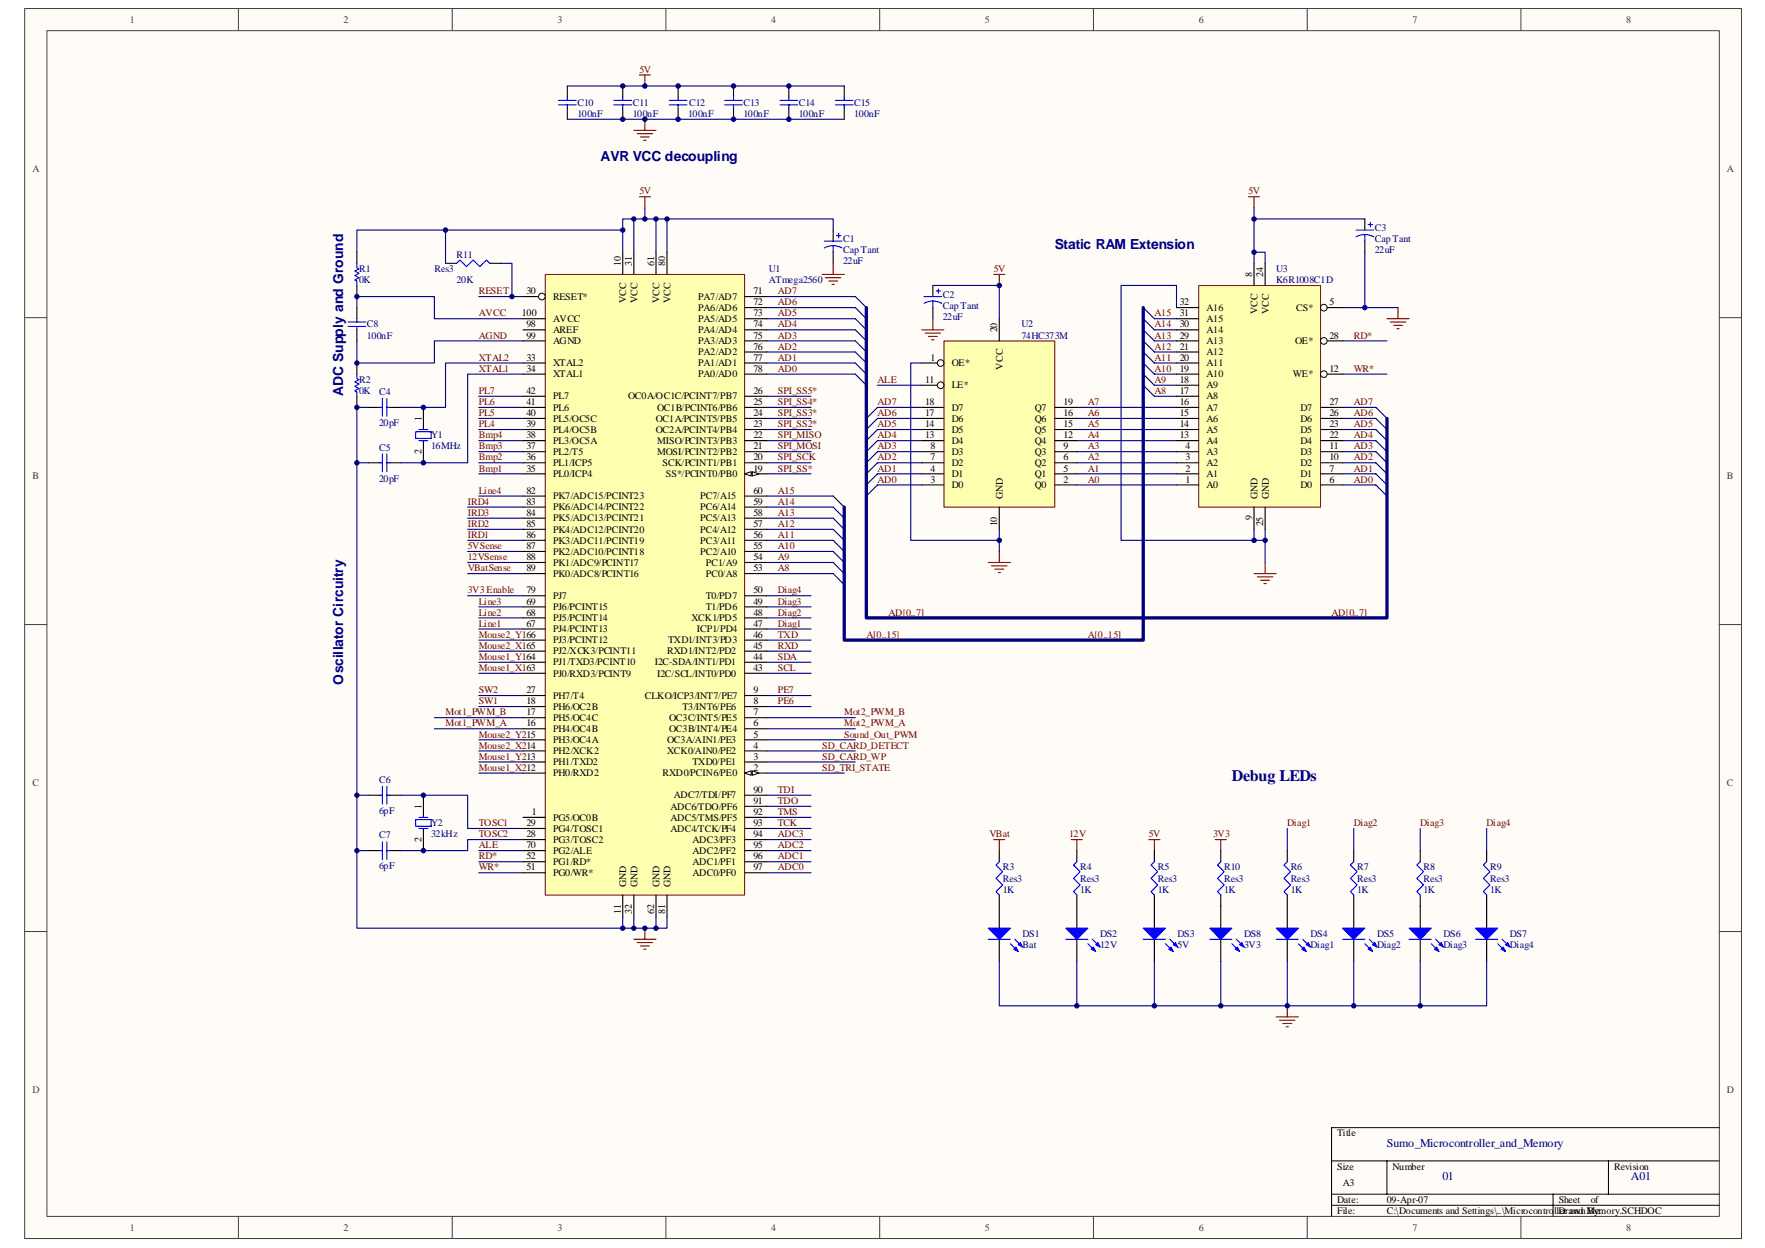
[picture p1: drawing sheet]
<svg xmlns="http://www.w3.org/2000/svg" width="420mm" height="297mm" viewBox="0 0 420 297" stroke-linecap="round" stroke-linejoin="round" font-family="sans-serif">
<path d="M5.9 2.1h408.7v292.7h-408.7z" fill="#fffcf8"/>
<path d="M5.9 2h408.7v292.8h-408.7z" fill="none" stroke="#404040" stroke-width=".24"/>
<path d="M11.2 7.3h398.1v282.2h-398.1z" fill="#fffcf8"/>
<g fill="none" stroke="#404040" stroke-width=".24">
<path d="M11.2 7.3h398.1v282.2h-398.1zM56.8 2v5.3M107.6 2v5.3M158.5 2v5.3M209.4 2v5.3M260.3 2v5.3M311.2 2v5.3M362.1 2v5.3M5.9 75.6h5.2M409.3 75.6h5.2M5.9 148.7h5.2M409.3 148.7h5.2"/>
<path d="M5.9 221.7h5.2M409.3 221.7h5.2M56.8 289.5v5.3M107.6 289.5v5.3M158.5 289.5v5.3M209.4 289.5v5.3M260.3 289.5v5.3M311.2 289.5v5.3M362.1 289.5v5.3"/>
</g>
<path d="M317 276.3h92.3M330.2 276.3v7.9M382.9 276.3v7.9M409.3 268.4h-92.3v21.1M317 284.2h92.3M317 286.9h92.3M369.7 284.2v5.3" fill="none" stroke="#000" stroke-width=".24"/>
<g fill="none" stroke="#000080" stroke-width=".26">
<path d="M182.5 70.6h21.1l2.6 2.6M182.5 73.2h21.1l2.6 2.7M182.5 75.9h21.1l2.6 2.6M182.5 78.5h21.1l2.6 2.6M272.1 73.2l2.7 2.7h5.3M272.1 75.9l2.7 2.6h5.3M272.1 78.5l2.7 2.6h5.3M182.5 81.1h21.1l2.6 2.7M182.5 83.8h21.1l2.6 2.6M182.5 86.4h21.1l2.6 2.6M182.5 89h21.1l2.6 2.7M208.9 91.7h10.5"/>
<path d="M219.4 97h-10.5l-2.7 2.6M219.4 99.6h-10.5l-2.7 2.6M256.3 97h23.8M256.3 99.6h23.8M272.1 81.1l2.7 2.7h5.3M272.1 83.8l2.7 2.6h5.3M272.1 86.4l2.7 2.6h5.3M272.1 89l2.7 2.7h5.3M272.1 91.7l2.7 2.6h5.3M319.6 89h10.6M319.6 97h7.9l2.7 2.6M319.6 99.6h7.9l2.7 2.6"/>
<path d="M182.5 118.1h15.8l2.7 2.6M219.4 102.2h-10.5l-2.7 2.7M219.4 104.9h-10.5l-2.7 2.6M219.4 107.5h-10.5l-2.7 2.7M219.4 110.2h-10.5l-2.7 2.6M219.4 112.8h-10.5l-2.7 2.6M219.4 115.4h-10.5l-2.7 2.7M256.3 102.2h23.8M256.3 104.9h23.8M256.3 107.5h23.8M256.3 110.2h23.8M256.3 112.8h23.8"/>
<path d="M256.3 115.4h23.8M319.6 102.2h7.9l2.7 2.7M319.6 104.9h7.9l2.7 2.6M319.6 107.5h7.9l2.7 2.7M319.6 110.2h7.9l2.7 2.6M319.6 112.8h7.9l2.7 2.6M319.6 115.4h7.9l2.7 2.7M182.5 120.7h15.8l2.7 2.6M182.5 123.3h15.8l2.7 2.7M182.5 126h15.8l2.7 2.6M182.5 128.6h15.8l2.7 2.7M182.5 131.3h15.8l2.7 2.6"/>
<path d="M182.5 133.9h15.8l2.7 2.6M182.5 136.5h15.8l2.7 2.7M237.9 126v5.3M301.2 126v7.9M114 207.7h10.5M114 202.5h10.5"/>
</g>
<path d="M206.2 73.2v73.9h124v-47.5M272.1 73.2v79.2h-71.1v-31.7" fill="none" stroke="#000080" stroke-width=".79"/>
<g fill="none" stroke="#800000" stroke-width=".26">
<path d="M152.2 46.8h2.6M153.5 46.8v2.7M297.2 46.8h2.6M298.5 46.8v2.7M236.6 65.3h2.6M237.9 65.3v2.6M235.3 133.9h5.2M236 134.7h3.7M236.8 135.5h2.1M237.6 136.3h.6M237.9 131.3v2.6M298.5 136.5h5.3"/>
<path d="M299.3 137.3h3.7M300.1 138.1h2.1M300.9 138.9h.5M301.2 133.9v2.6M150.9 223.6h5.3M151.7 224.3h3.7M152.5 225.1h2.1M153.3 225.9h.5M153.5 220.9v2.7"/>
</g>
<path d="M224.7 81.2h26.4v39.5h-26.4z" fill="#ffffb0"/>
<path d="M224.7 81.2h26.4v39.5h-26.4z" fill="none" stroke="#800000" stroke-width=".24"/>
<g fill="none" stroke="#000" stroke-width=".26">
<path d="M237.9 75.9v5.2M219.4 97h5.3M219.4 99.6h5.3M219.4 91.7h5.3M251.1 97h5.2M251.1 99.6h5.2M219.4 102.2h5.3M219.4 104.9h5.3M219.4 107.5h5.3M219.4 110.2h5.3M219.4 112.8h5.3M219.4 115.4h5.3"/>
<path d="M251.1 102.2h5.2M251.1 104.9h5.2M251.1 107.5h5.2M251.1 110.2h5.2M251.1 112.8h5.2M251.1 115.4h5.2M237.9 120.7v5.3"/>
</g>
<circle cx="223.9" cy="91.7" r=".79" fill="#fffcf8" stroke="#000" stroke-width=".24"/>
<path d="M219.4 86.4h5.3" fill="none" stroke="#000" stroke-width=".26"/>
<circle cx="223.9" cy="86.4" r=".79" fill="#fffcf8" stroke="#000" stroke-width=".24"/>
<g fill="none" stroke="#000080" stroke-width=".26">
<path d="M298.5 49.5v2.6h26.4M114 70.6h10.5M222.1 67.9h15.8v8M182.5 94.3h10.6M182.5 97h10.6M182.5 99.6h10.6M182.5 102.2h10.6M182.5 104.9h10.6M182.5 107.5h10.6M182.5 110.2h10.6M182.5 112.8h10.6M182.5 157.6h10.6"/>
<path d="M182.5 155h10.6M182.5 152.4h10.6M182.5 149.7h10.6M182.5 147.1h10.6M182.5 144.4h10.6M182.5 141.8h10.6M182.5 160.3h10.6M182.5 165.5h10.6M182.5 168.2h10.6M182.5 170.8h21.1M182.5 173.5h21.1M182.5 189.3h10.6"/>
<path d="M182.5 191.9h10.6M182.5 194.5h10.6M182.5 197.2h10.6M182.5 199.8h10.6M182.5 202.5h10.6M182.5 205.1h10.6M182.5 207.7h10.6"/>
</g>
<path d="M198.3 54.8v2.6M324.9 52.1v2.7M324.9 57.4v2.6M198.3 60v2.7M222.1 67.9v2.7M222.1 73.2v2.7" fill="none" stroke="#000" stroke-width=".26"/>
<g fill="none" stroke="#00f" stroke-width=".26">
<path d="M196.2 57.4h4.2M198.3 58.5l1.3 .2 .8 .3M198.3 58.5l-.8 .1-1.3 .4M198.3 58.5v1.5M199.1 56.1h1.1M199.7 55.5v1.1M322.8 54.8h4.2M324.9 55.8l.9 .1 1.2 .5M324.9 55.8l-.9 .1-1.2 .5M324.9 55.8v1.6M325.7 53.4h1M326.2 52.9v1.1"/>
<path d="M220 70.6h4.2M222.1 71.6l.8 .1 1.3 .5M222.1 71.6l-.9 .1-1.2 .5M222.1 71.6v1.6M222.9 69.3h1M223.4 68.7v1.1"/>
</g>
<g fill="none" stroke="#800000" stroke-width=".26">
<path d="M195.7 65.3h5.3M196.5 66.1h3.7M197.3 66.9h2.1M198.1 67.7h.5M198.3 62.7v2.6M219.4 78.5h5.3M220.2 79.3h3.7M222.1 75.9v2.6M330.2 75.9h5.2M331 76.6h3.7M331.8 77.4h2.1M332.5 78.2h.6"/>
<path d="M332.8 73.2v2.7M221 80.1h2.1M221.8 80.9h.5"/>
</g>
<path d="M285.4 68h29v52.7h-29z" fill="#ffffb0"/>
<path d="M285.4 68h29v52.7h-29z" fill="none" stroke="#800000" stroke-width=".24"/>
<g fill="none" stroke="#000" stroke-width=".26">
<path d="M280.1 75.9h5.2M280.1 78.5h5.2M298.5 62.7v5.2M301.2 62.7v5.2M314.3 73.2h5.3M280.1 97h5.2M280.1 99.6h5.2M280.1 81.1h5.2M280.1 83.8h5.2M280.1 86.4h5.2M280.1 89h5.2M280.1 91.7h5.2"/>
<path d="M280.1 94.3h5.2M314.3 97h5.3M314.3 99.6h5.3M280.1 102.2h5.2M280.1 104.9h5.2M280.1 107.5h5.2M280.1 110.2h5.2M280.1 112.8h5.2M280.1 115.4h5.2M314.3 102.2h5.3M314.3 104.9h5.3M314.3 107.5h5.3"/>
<path d="M314.3 110.2h5.3M314.3 112.8h5.3M314.3 115.4h5.3M298.5 120.7v5.3M301.2 120.7v5.3"/>
</g>
<circle cx="315.1" cy="73.2" r=".79" fill="#fffcf8" stroke="#000" stroke-width=".24"/>
<path d="M314.3 89h5.3" fill="none" stroke="#000" stroke-width=".26"/>
<circle cx="315.1" cy="89.1" r=".79" fill="#fffcf8" stroke="#000" stroke-width=".24"/>
<path d="M314.3 81.1h5.3" fill="none" stroke="#000" stroke-width=".26"/>
<circle cx="315.1" cy="81.1" r=".79" fill="#fffcf8" stroke="#000" stroke-width=".24"/>
<g fill="none" stroke="#000" stroke-width=".26">
<path d="M135.1 20.5v2.6M135.1 25.7v2.7M148.2 20.5v2.6M148.2 25.7v2.7M161.4 20.5v2.6M161.4 25.7v2.7M174.6 20.5v2.6M174.6 25.7v2.7M85 60v2.7M85 67.9v2.7M85 73.2v2.7M85 78.5v2.6"/>
<path d="M106.1 62.7h2.6M116.6 62.7h2.6M280.1 73.2h5.2M85 86.4v2.6M85 94.3v2.7M87.6 97h2.6M92.9 97h2.6M100.8 97v5.2M87.6 110.2h2.6M92.9 110.2h2.6M100.8 104.9v5.3M87.6 189.3h2.6"/>
<path d="M92.9 189.3h2.6M100.8 189.3v5.2M100.8 197.2v5.3M87.6 202.5h2.6M92.9 202.5h2.6M237.9 202.5v2.6M237.9 213v7.9M256.3 202.5v2.6M256.3 213v7.9M274.8 202.5v2.6M274.8 213v7.9M290.6 202.5v2.6"/>
<path d="M290.6 213v7.9M306.4 202.5v2.6M306.4 213v7.9M322.3 202.5v2.6M322.3 213v7.9M338.1 202.5v2.6M338.1 213v7.9M353.9 202.5v2.6M353.9 213v7.9M237.9 223.6v5.2M256.3 223.6v5.2M274.8 223.6v5.2"/>
<path d="M290.6 223.6v5.2M306.4 223.6v5.2M322.3 223.6v5.2M338.1 223.6v5.2M353.9 223.6v5.2"/>
</g>
<g fill="none" stroke="#000080" stroke-width=".26">
<path d="M106.1 54.8v7.9M148.2 54.8h-63.2v5.2M150.9 52.1v7.9M153.5 49.5v2.6M156.2 52.1v7.9M158.8 52.1v7.9M198.3 54.8v-2.7h-50.1v7.9M298.5 52.1v10.6M85 73.2v-2.6h18.4v5.3h21.1M119.2 62.7h2.7v7.9M280.1 73.2v-5.3h-13.2v60.7h34.3M298.5 60h2.7v2.7"/>
<path d="M319.6 73.2h5.3M324.9 60v13.2h7.9M85 81.1v5.3h18.4v-5.3h21.1M87.6 97h-2.6v13.2h2.6M114 94.3h10.5M114 97h10.5M114 99.6h10.5M124.5 86.4h-18.4v10.6h-10.6M124.5 89h-13.2v21.2h-15.8M219.4 86.4h-2.6v42.2h21.1M319.6 81.1h10.6M85 110.2v79.1"/>
<path d="M114 102.2h10.5M114 104.9h10.5M114 107.5h10.5M114 110.2h10.5M114 112.8h10.5M114 118.1h10.5M111.3 136.5h13.2M111.3 133.9h13.2M111.3 131.3h13.2M111.3 128.6h13.2M111.3 126h13.2M111.3 123.3h13.2"/>
<path d="M111.3 120.7h13.2M298.5 126v2.6M111.3 141.8h13.2M114 144.4h10.5M114 147.1h10.5M114 149.7h10.5M114 152.4h10.5M114 155h10.5M114 157.6h10.5M103.4 170.8h21.1M103.4 173.5h21.1M114 176.1h10.5"/>
<path d="M114 160.3h10.5M114 165.5h10.5M114 168.2h10.5M114 178.7h10.5M182.5 176.1h21.1M182.5 178.7h21.1M87.6 189.3h-2.6v13.2h2.6M95.5 189.3h15.8v7.9h13.2M114 181.4h10.5M114 184h10.5M124.5 199.8h-13.2v2.7h-15.8M182.5 181.4h21.1"/>
<path d="M182.5 184h18.5M306.4 197.2v5.3M322.3 197.2v5.3M338.1 197.2v5.3M353.9 197.2v5.3M85 202.5v18.4h63.2M114 205.1h10.5M148.2 218.3v2.6h10.6v-2.6M150.9 218.3v2.6M156.2 218.3v2.6M237.9 228.8v10.6h116v-10.6M256.3 228.8v10.6"/>
<path d="M274.8 228.8v10.6M290.6 228.8v10.6M306.4 228.8v10.6M322.3 228.8v10.6M338.1 228.8v10.6"/>
</g>
<g fill="none" stroke="#00f" stroke-width=".26">
<path d="M133 23.9h4.2M133 25h4.2M135.1 23.1v.8M135.1 25v.7M146.1 23.9h4.3M146.1 25h4.3M148.2 23.1v.8M148.2 25v.7M159.3 23.9h4.2M159.3 25h4.2M161.4 23.1v.8M161.4 25v.7"/>
<path d="M172.5 23.9h4.2M172.5 25h4.2M174.6 23.1v.8M174.6 25v.7M82.9 77.7h4.2M82.9 76.6h4.2M85 62.7v1l.5 .3-1.1 .5 1.1 .5-1.1 .6 1.1 .5-1.1 .5 .6 .3v1M85 75.9v.7M85 77.7v.8M108.7 62.7l.8-.8 1.6 1.6 1.5-1.6 1.6 1.6 1.6-1.6 .8 .8M85 89v1.1l.5 .3-1.1 .5 1.1 .5-1.1 .5 1.1 .6-1.1 .5 .6 .3v1M90.2 97h.8"/>
<path d="M91 94.8v4.3M92.1 94.8v4.3M92.1 97h.8M90.2 110.2h.8M91 108v4.3M92.1 108v4.3M92.1 110.2h.8M98.9 102.8h3.7v1.6h-3.7zM99.7 104.9h2.1M99.7 102.2h2.1M90.2 189.3h.8M91 187.2v4.2"/>
<path d="M92.1 187.2v4.2M92.1 189.3h.8M98.9 195.1h3.7v1.6h-3.7zM99.7 197.2h2.1M99.7 194.5h2.1M90.2 202.5h.8M91 200.4v4.2M92.1 200.4v4.2M92.1 202.5h.8M237.9 205.1l-.8 .8 1.6 1.6-1.6 1.6 1.6 1.5-1.6 1.6 .8 .8M256.3 205.1l-.7 .8 1.5 1.6-1.5 1.6 1.5 1.5-1.5 1.6 .7 .8M274.8 205.1l-.8 .8 1.6 1.6-1.6 1.6 1.6 1.5-1.6 1.6 .8 .8"/>
<path d="M290.6 205.1l-.8 .8 1.6 1.6-1.6 1.6 1.6 1.5-1.6 1.6 .8 .8M306.4 205.1l-.8 .8 1.6 1.6-1.6 1.6 1.6 1.5-1.6 1.6 .8 .8M322.3 205.1l-.8 .8 1.6 1.6-1.6 1.6 1.6 1.5-1.6 1.6 .8 .8M338.1 205.1l-.8 .8 1.6 1.6-1.6 1.6 1.6 1.5-1.6 1.6 .8 .8M353.9 205.1l-.8 .8 1.6 1.6-1.6 1.6 1.6 1.5-1.6 1.6 .8 .8M235.3 223.6h5.2M240.5 224.6l1.9 1.9M241.6 223.6l1.8 1.8M253.7 223.6h5.3M259 224.6l1.8 1.9M260 223.6l1.9 1.8M272.1 223.6h5.3"/>
<path d="M277.4 224.6l1.9 1.9M278.5 223.6l1.8 1.8M288 223.6h5.3M293.3 224.6l1.8 1.9M294.3 223.6l1.9 1.8M303.8 223.6h5.3M309.1 224.6l1.8 1.9M310.1 223.6l1.9 1.8M319.6 223.6h5.3M324.9 224.6l1.8 1.9M326 223.6l1.8 1.8M335.4 223.6h5.3"/>
<path d="M340.7 224.6l1.9 1.9M341.8 223.6l1.8 1.8M351.2 223.6h5.3M356.5 224.6l1.9 1.9M357.6 223.6l1.8 1.8"/>
</g>
<g fill="#00f" stroke="#00f" stroke-width=".26">
<path d="M235.3 220.9h5.2l-2.6 2.7z"/>
<path d="M241.3 225.9l.5-.5 .6 1.1z"/>
<path d="M242.4 224.9l.5-.6 .5 1.1z"/>
<path d="M253.7 220.9h5.3l-2.7 2.7z"/>
<path d="M259.8 225.9l.5-.5 .5 1.1z"/>
<path d="M261.4 224.3l.5 1.1-1.1-.5z"/>
<path d="M272.1 220.9h5.3l-2.6 2.7z"/>
<path d="M278.2 225.9l.6-.5 .5 1.1z"/>
<path d="M279.3 224.9l.5-.6 .5 1.1z"/>
<path d="M303.8 220.9h5.3l-2.7 2.7z"/>
<path d="M309.9 225.9l.5-.5 .5 1.1z"/>
<path d="M311.4 224.3l.6 1.1-1.1-.5z"/>
<path d="M319.6 220.9h5.3l-2.6 2.7z"/>
<path d="M325.7 225.9l.5-.5 .5 1.1z"/>
<path d="M326.7 224.9l.6-.6 .5 1.1z"/>
<path d="M335.4 220.9h5.3l-2.6 2.7z"/>
<path d="M341.5 225.9l.5-.5 .6 1.1z"/>
<path d="M342.6 224.9l.5-.6 .5 1.1z"/>
<path d="M351.2 220.9h5.3l-2.6 2.7z"/>
<path d="M357.3 225.9l.6-.5 .5 1.1z"/>
<path d="M358.4 224.9l.5-.6 .5 1.1z"/>
<path d="M288 220.9h5.3l-2.7 2.7z"/>
<path d="M294 225.9l.6-.5 .5 1.1z"/>
<path d="M295.1 224.9l.5-.6 .6 1.1z"/>
</g>
<g fill="none" stroke="#800000" stroke-width=".26">
<path d="M152.2 17.8h2.6M153.5 17.8v2.7M150.9 31h5.3M151.7 31.8h3.7M152.5 32.6h2.1M153.3 33.4h.5M153.5 28.4v2.6M236.6 199.8h2.6M237.9 199.8v2.7M255 199.8h2.7M256.3 199.8v2.7M273.5 199.8h2.6"/>
<path d="M274.8 199.8v2.7M289.3 199.8h2.6M290.6 199.8v2.7M306.4 239.4v2.6M303.8 242h5.3M304.6 242.8h3.7M305.4 243.6h2.1M306.2 244.4h.5"/>
</g>
<path d="M129.8 65.3h47.5v147.7h-47.5z" fill="#ffffb0"/>
<path d="M129.8 65.3h47.5v147.7h-47.5z" fill="none" stroke="#800000" stroke-width=".24"/>
<path d="M177.2 112.8h5.3M124.5 199.8h5.3M124.5 197.2h5.3M124.5 194.5h5.3M124.5 207.7h5.3M124.5 205.1h5.3M124.5 202.5h5.3" fill="none" stroke="#000" stroke-width=".26"/>
<g fill="#fffcf8" stroke="#000" stroke-width=".24">
<path d="M177.2 112.8l1.6-.5v1z"/>
<path d="M179.1 112.3l1.6 .5-1.6 .5z"/>
</g>
<path d="M124.5 70.6h5.3M177.2 99.6h5.3M177.2 97h5.3M177.2 94.3h5.3M177.2 110.2h5.3M177.2 107.5h5.3M177.2 104.9h5.3M177.2 102.2h5.3" fill="none" stroke="#000" stroke-width=".26"/>
<circle cx="129" cy="70.6" r=".79" fill="#fffcf8" stroke="#000" stroke-width=".24"/>
<g fill="none" stroke="#000" stroke-width=".26">
<path d="M124.5 75.9h5.3M124.5 78.5h5.3M148.2 60v5.3M150.9 60v5.3M156.2 60v5.3M158.8 60v5.3M177.2 70.6h5.3M177.2 73.2h5.3M177.2 75.9h5.3M177.2 78.5h5.3M124.5 86.4h5.3M124.5 89h5.3"/>
<path d="M124.5 81.1h5.3M177.2 86.4h5.3M177.2 89h5.3M177.2 81.1h5.3M177.2 83.8h5.3M177.2 118.1h5.3M177.2 136.5h5.3M177.2 133.9h5.3M177.2 131.3h5.3M177.2 128.6h5.3M177.2 126h5.3M177.2 123.3h5.3"/>
<path d="M177.2 120.7h5.3M177.2 157.6h5.3M177.2 155h5.3M177.2 152.4h5.3M177.2 149.7h5.3M177.2 147.1h5.3M177.2 144.4h5.3M177.2 141.8h5.3M177.2 160.3h5.3M177.2 184h5.3M148.2 213v5.3M150.9 213v5.3"/>
<path d="M156.2 213v5.3M158.8 213v5.3"/>
</g>
<g fill="#fffcf8" stroke="#000" stroke-width=".24">
<path d="M177.2 184l1.6-.5v1z"/>
<path d="M179.1 183.5l1.6 .5-1.6 .5z"/>
</g>
<g fill="none" stroke="#000" stroke-width=".26">
<path d="M187.8 20.5v2.6M187.8 25.7v2.7M201 20.5v2.6M201 25.7v2.7M124.5 99.6h5.3M124.5 97h5.3M124.5 94.3h5.3M124.5 118.1h5.3M124.5 112.8h5.3M124.5 110.2h5.3M124.5 107.5h5.3M124.5 104.9h5.3"/>
<path d="M124.5 102.2h5.3M124.5 136.5h5.3M124.5 133.9h5.3M124.5 131.3h5.3M124.5 128.6h5.3M124.5 126h5.3M124.5 123.3h5.3M124.5 120.7h5.3M124.5 157.6h5.3M124.5 155h5.3M124.5 152.4h5.3M124.5 149.7h5.3"/>
<path d="M124.5 147.1h5.3M124.5 144.4h5.3M124.5 141.8h5.3M124.5 178.7h5.3M124.5 176.1h5.3M124.5 173.5h5.3M124.5 170.8h5.3M124.5 168.2h5.3M124.5 165.5h5.3M124.5 160.3h5.3M177.2 178.7h5.3M177.2 176.1h5.3"/>
<path d="M177.2 173.5h5.3M177.2 170.8h5.3M177.2 168.2h5.3M177.2 165.5h5.3M124.5 181.4h5.3M124.5 184h5.3M177.2 181.4h5.3M177.2 199.8h5.3M177.2 197.2h5.3M177.2 194.5h5.3M177.2 191.9h5.3M177.2 189.3h5.3"/>
<path d="M177.2 207.7h5.3M177.2 205.1h5.3M177.2 202.5h5.3"/>
</g>
<path d="M185.7 23.9h4.2M185.7 25h4.2M187.8 23.1v.8M187.8 25v.7M198.9 23.9h4.2M198.9 25h4.2M201 23.1v.8M201 25v.7" fill="none" stroke="#00f" stroke-width=".26"/>
<path d="M135.1 20.5h65.9M135.1 28.4h65.9" fill="none" stroke="#000080" stroke-width=".26"/>
<g fill="#000080" stroke="#000080" stroke-width=".24">
<circle cx="85" cy="202.5" r=".53"/>
<circle cx="85" cy="189.3" r=".53"/>
<circle cx="85" cy="110.2" r=".53"/>
<circle cx="85" cy="97" r=".53"/>
<circle cx="85" cy="86.4" r=".52"/>
<circle cx="85" cy="70.6" r=".52"/>
<circle cx="100.8" cy="202.5" r=".53"/>
<circle cx="100.8" cy="189.3" r=".53"/>
<circle cx="100.8" cy="110.2" r=".53"/>
<circle cx="100.8" cy="97" r=".53"/>
<circle cx="106.1" cy="54.8" r=".53"/>
<circle cx="121.9" cy="70.6" r=".53"/>
<circle cx="148.2" cy="220.9" r=".52"/>
<circle cx="148.2" cy="54.8" r=".53"/>
<circle cx="148.2" cy="28.4" r=".53"/>
<circle cx="148.2" cy="20.5" r=".53"/>
<circle cx="150.9" cy="220.9" r=".52"/>
<circle cx="150.9" cy="52.1" r=".52"/>
<circle cx="153.5" cy="220.9" r=".52"/>
<circle cx="153.5" cy="52.1" r=".52"/>
<circle cx="153.5" cy="28.4" r=".53"/>
<circle cx="153.5" cy="20.5" r=".53"/>
<circle cx="156.2" cy="220.9" r=".52"/>
<circle cx="156.2" cy="52.1" r=".52"/>
<circle cx="158.8" cy="52.1" r=".52"/>
<circle cx="161.4" cy="28.4" r=".53"/>
<circle cx="161.4" cy="20.5" r=".53"/>
<circle cx="174.6" cy="28.4" r=".53"/>
<circle cx="174.6" cy="20.5" r=".53"/>
<circle cx="187.8" cy="28.4" r=".53"/>
<circle cx="187.8" cy="20.5" r=".53"/>
<circle cx="237.9" cy="128.6" r=".53"/>
<circle cx="237.9" cy="67.9" r=".53"/>
<circle cx="256.3" cy="239.4" r=".53"/>
<circle cx="274.8" cy="239.4" r=".53"/>
<circle cx="290.6" cy="239.4" r=".53"/>
<circle cx="298.5" cy="128.6" r=".53"/>
<circle cx="298.5" cy="60" r=".53"/>
<circle cx="298.5" cy="52.1" r=".52"/>
<circle cx="301.2" cy="128.6" r=".53"/>
<circle cx="306.4" cy="239.4" r=".53"/>
<circle cx="322.3" cy="239.4" r=".53"/>
<circle cx="324.9" cy="73.2" r=".53"/>
<circle cx="338.1" cy="239.4" r=".52"/>
</g>
<text font-size="3.8" fill="#000080" x="293.3" y="185.8">Debug LEDs</text>
<g font-size="3.3" fill="#000080">
<text x="143" y="38.2">AVR VCC decoupling</text>
<text x="251.1" y="59.3">Static RAM Extension</text>
<text x="81.7" y="94.3" transform="rotate(-90 81.7 94.3)">ADC Supply and Ground</text>
<text x="81.7" y="162.9" transform="rotate(-90 81.7 162.9)">Oscillator Circuitry</text>
</g>
<g font-size="2.9" fill="#000080">
<text x="330.2" y="273">Sumo_Microcontroller_and_Memory</text>
<text x="343.4" y="280.9">01</text>
<text x="388.2" y="280.9">A01</text>
</g>
<g font-size="2.4" fill="#404040">
<text x="30.9" y="5.4">1</text>
<text x="81.8" y="5.4">2</text>
<text x="132.7" y="5.4">3</text>
<text x="183.6" y="5.4">4</text>
<text x="234.5" y="5.4">5</text>
<text x="285.4" y="5.4">6</text>
<text x="336.2" y="5.4">7</text>
<text x="387.1" y="5.4">8</text>
<text x="7.7" y="41">A</text>
<text x="411.1" y="41">A</text>
<text x="7.7" y="114.1">B</text>
<text x="411.1" y="114.1">B</text>
<text x="7.7" y="187.1">C</text>
<text x="411.1" y="187.1">C</text>
<text x="7.7" y="260.2">D</text>
<text x="411.1" y="260.2">D</text>
<text x="30.9" y="292.9">1</text>
<text x="81.8" y="292.9">2</text>
<text x="132.7" y="292.9">3</text>
<text x="183.6" y="292.9">4</text>
<text x="234.5" y="292.9">5</text>
<text x="285.4" y="292.9">6</text>
<text x="336.2" y="292.9">7</text>
<text x="387.1" y="292.9">8</text>
</g>
<g font-size="2.4" fill="#800000">
<text x="152.2" y="17.3">5V</text>
<text x="152.2" y="46.3">5V</text>
<text x="297.2" y="46.3">5V</text>
<text x="236.6" y="64.7">5V</text>
<text x="114" y="70">RESET</text>
<text x="185.2" y="70">AD7</text>
<text x="114" y="75.3">AVCC</text>
<text x="185.2" y="72.7">AD6</text>
<text x="185.2" y="75.3">AD5</text>
<text x="185.2" y="77.9">AD4</text>
<text x="274.8" y="75.3">A15</text>
<text x="274.8" y="77.9">A14</text>
<text x="114" y="80.6">AGND</text>
<text x="185.2" y="80.6">AD3</text>
<text x="185.2" y="83.2">AD2</text>
<text x="274.8" y="80.6">A13</text>
<text x="274.8" y="83.2">A12</text>
<text x="322.3" y="80.6">RD*</text>
<text x="114" y="85.9">XTAL2</text>
<text x="114" y="88.5">XTAL1</text>
<text x="185.2" y="85.9">AD1</text>
<text x="185.2" y="88.5">AD0</text>
<text x="274.8" y="85.9">A11</text>
<text x="274.8" y="88.5">A10</text>
<text x="322.3" y="88.5">WR*</text>
<text x="114" y="93.8">PL7</text>
<text x="185.2" y="93.8">SPI_SS5*</text>
<text x="208.9" y="91.1">ALE</text>
<text x="274.8" y="91.1">A9</text>
<text x="274.8" y="93.8">A8</text>
<text x="114" y="96.4">PL6</text>
<text x="114" y="99">PL5</text>
<text x="114" y="101.7">PL4</text>
<text x="185.2" y="96.4">SPI_SS4*</text>
<text x="185.2" y="99">SPI_SS3*</text>
<text x="185.2" y="101.7">SPI_SS2*</text>
<text x="208.9" y="96.4">AD7</text>
<text x="208.9" y="99">AD6</text>
<text x="208.9" y="101.7">AD5</text>
<text x="259" y="96.4">A7</text>
<text x="259" y="99">A6</text>
<text x="259" y="101.7">A5</text>
<text x="322.3" y="96.4">AD7</text>
<text x="322.3" y="99">AD6</text>
<text x="322.3" y="101.7">AD5</text>
<text x="114" y="107">Bmp3</text>
<text x="114" y="104.3">Bmp4</text>
<text x="185.2" y="104.3">SPI_MISO</text>
<text x="185.2" y="107">SPI_MOSI</text>
<text x="208.9" y="104.3">AD4</text>
<text x="208.9" y="107">AD3</text>
<text x="259" y="104.3">A4</text>
<text x="259" y="107">A3</text>
<text x="322.3" y="104.3">AD4</text>
<text x="322.3" y="107">AD3</text>
<text x="114" y="112.2">Bmp1</text>
<text x="114" y="109.6">Bmp2</text>
<text x="185.2" y="112.2">SPI_SS*</text>
<text x="185.2" y="109.6">SPI_SCK</text>
<text x="208.9" y="109.6">AD2</text>
<text x="208.9" y="112.2">AD1</text>
<text x="259" y="109.6">A2</text>
<text x="259" y="112.2">A1</text>
<text x="322.3" y="109.6">AD2</text>
<text x="322.3" y="112.2">AD1</text>
<text x="114" y="117.5">Line4</text>
<text x="185.2" y="117.5">A15</text>
<text x="208.9" y="114.9">AD0</text>
<text x="259" y="114.9">A0</text>
<text x="322.3" y="114.9">AD0</text>
<text x="111.3" y="125.4">IRD2</text>
<text x="111.3" y="122.8">IRD3</text>
<text x="111.3" y="120.1">IRD4</text>
<text x="185.2" y="120.1">A14</text>
<text x="185.2" y="122.8">A13</text>
<text x="185.2" y="125.4">A12</text>
<text x="111.3" y="130.7">5VSense</text>
<text x="111.3" y="128.1">IRD1</text>
<text x="185.2" y="128.1">A11</text>
<text x="185.2" y="130.7">A10</text>
<text x="111.3" y="136">VBatSense</text>
<text x="111.3" y="133.3">12VSense</text>
<text x="185.2" y="133.3">A9</text>
<text x="185.2" y="136">A8</text>
<text x="111.3" y="141.2">3V3 Enable</text>
<text x="114" y="143.9">Line3</text>
<text x="185.2" y="141.2">Diag4</text>
<text x="185.2" y="143.9">Diag3</text>
<text x="114" y="149.2">Line1</text>
<text x="114" y="146.5">Line2</text>
<text x="185.2" y="146.5">Diag2</text>
<text x="185.2" y="149.2">Diag1</text>
<text x="211.5" y="146.5">AD[0..7]</text>
<text x="317" y="146.5">AD[0..7]</text>
<text x="114" y="154.4">Mouse2_X165</text>
<text x="114" y="151.8">Mouse2_Y166</text>
<text x="185.2" y="151.8">TXD</text>
<text x="185.2" y="154.4">RXD</text>
<text x="206.3" y="151.8">A[0..15]</text>
<text x="259" y="151.8">A[0..15]</text>
<text x="114" y="159.7">Mouse1_X163</text>
<text x="114" y="157.1">Mouse1_Y164</text>
<text x="185.2" y="157.1">SDA</text>
<text x="185.2" y="159.7">SCL</text>
<text x="114" y="167.6">SW1</text>
<text x="114" y="165">SW2</text>
<text x="185.2" y="165">PE7</text>
<text x="185.2" y="167.6">PE6</text>
<text x="106.1" y="170.3">Mot1_PWM_B</text>
<text x="106.1" y="172.9">Mot1_PWM_A</text>
<text x="201" y="172.9">Mot2_PWM_A</text>
<text x="201" y="170.3">Mot2_PWM_B</text>
<text x="114" y="178.2">Mouse2_X214</text>
<text x="114" y="175.5">Mouse2_Y215</text>
<text x="195.7" y="178.2">SD_CARD_DETECT</text>
<text x="201" y="175.5">Sound_Out_PWM</text>
<text x="114" y="183.5">Mouse1_X212</text>
<text x="114" y="180.8">Mouse1_Y213</text>
<text x="195.7" y="180.8">SD_CARD_WP</text>
<text x="195.7" y="183.5">SD_TRI_STATE</text>
<text x="185.2" y="188.7">TDI</text>
<text x="185.2" y="191.4">TDO</text>
<text x="114" y="196.6">TOSC1</text>
<text x="185.2" y="194">TMS</text>
<text x="185.2" y="196.6">TCK</text>
<text x="306.4" y="196.6">Diag1</text>
<text x="322.3" y="196.6">Diag2</text>
<text x="338.1" y="196.6">Diag3</text>
<text x="353.9" y="196.6">Diag4</text>
<text x="114" y="201.9">ALE</text>
<text x="114" y="199.3">TOSC2</text>
<text x="185.2" y="199.3">ADC3</text>
<text x="185.2" y="201.9">ADC2</text>
<text x="235.5" y="199.3">VBat</text>
<text x="254.5" y="199.3">12V</text>
<text x="273.5" y="199.3">5V</text>
<text x="288.8" y="199.3">3V3</text>
<text x="114" y="207.2">WR*</text>
<text x="114" y="204.6">RD*</text>
<text x="185.2" y="204.6">ADC1</text>
<text x="185.2" y="207.2">ADC0</text>
</g>
<g font-size="2.4" fill="#000080">
<text x="137.4" y="27.8">100nF</text>
<text x="137.4" y="25.2">C10</text>
<text x="150.6" y="27.8">100nF</text>
<text x="150.6" y="25.2">C11</text>
<text x="163.8" y="27.8">100nF</text>
<text x="164.1" y="25.2">C12</text>
<text x="177" y="27.8">100nF</text>
<text x="177" y="25.2">C13</text>
<text x="190.2" y="27.8">100nF</text>
<text x="190.2" y="25.2">C14</text>
<text x="203.4" y="27.8">100nF</text>
<text x="203.4" y="25.2">C15</text>
<text x="200.7" y="57.6">C1</text>
<text x="327.3" y="55">C3</text>
<text x="327.3" y="57.6">Cap Tant</text>
<text x="85.5" y="64.7">R1</text>
<text x="103.4" y="64.7">Res3</text>
<text x="108.7" y="61.3">R11</text>
<text x="183.1" y="64.7">U1</text>
<text x="200.7" y="62.9">22uF</text>
<text x="200.7" y="60.3">Cap Tant</text>
<text x="303.8" y="64.7">U3</text>
<text x="327.3" y="60.3">22uF</text>
<text x="85.5" y="67.4">0K</text>
<text x="108.7" y="67.4">20K</text>
<text x="183.1" y="67.4">ATmega2560</text>
<text x="224.4" y="70.8">C2</text>
<text x="303.8" y="67.4">K6R1008C1D</text>
<text x="87.3" y="77.9">C8</text>
<text x="224.4" y="76.1">22uF</text>
<text x="224.4" y="73.5">Cap Tant</text>
<text x="243.2" y="77.9">U2</text>
<text x="87.3" y="80.6">100nF</text>
<text x="243.2" y="80.6">74HC373M</text>
<text x="85.5" y="91.1">R2</text>
<text x="85.5" y="93.8">0K</text>
<text x="90.2" y="94">C4</text>
<text x="90.2" y="101.4">20pF</text>
<text x="90.2" y="107.2">C5</text>
<text x="102.6" y="104.3">Y1</text>
<text x="102.6" y="107">16MHz</text>
<text x="90.2" y="114.6">20pF</text>
<text x="90.2" y="186.4">C6</text>
<text x="90.2" y="193.7">6pF</text>
<text x="102.6" y="196.6">Y2</text>
<text x="90.2" y="199.5">C7</text>
<text x="102.6" y="199.3">32kHz</text>
<text x="90.2" y="206.9">6pF</text>
<text x="238.7" y="207.2">R3</text>
<text x="238.7" y="209.8">Res3</text>
<text x="257.1" y="207.2">R4</text>
<text x="257.1" y="209.8">Res3</text>
<text x="275.6" y="207.2">R5</text>
<text x="275.6" y="209.8">Res3</text>
<text x="291.4" y="207.2">R10</text>
<text x="291.4" y="209.8">Res3</text>
<text x="307.2" y="207.2">R6</text>
<text x="307.2" y="209.8">Res3</text>
<text x="323.1" y="207.2">R7</text>
<text x="323.1" y="209.8">Res3</text>
<text x="338.9" y="207.2">R8</text>
<text x="338.9" y="209.8">Res3</text>
<text x="354.7" y="207.2">R9</text>
<text x="354.7" y="209.8">Res3</text>
<text x="238.7" y="212.5">1K</text>
<text x="257.1" y="212.5">1K</text>
<text x="275.6" y="212.5">1K</text>
<text x="291.4" y="212.5">1K</text>
<text x="307.2" y="212.5">1K</text>
<text x="323.1" y="212.5">1K</text>
<text x="338.9" y="212.5">1K</text>
<text x="354.7" y="212.5">1K</text>
<text x="243.4" y="223">DS1</text>
<text x="243.4" y="225.7">Bat</text>
<text x="261.9" y="223">DS2</text>
<text x="261.9" y="225.7">12V</text>
<text x="280.3" y="223">DS3</text>
<text x="280.3" y="225.7">5V</text>
<text x="296.2" y="223">DS8</text>
<text x="296.2" y="225.7">3V3</text>
<text x="312" y="223">DS4</text>
<text x="312" y="225.7">Diag1</text>
<text x="327.8" y="223">DS5</text>
<text x="327.8" y="225.7">Diag2</text>
<text x="343.6" y="223">DS6</text>
<text x="343.6" y="225.7">Diag3</text>
<text x="359.4" y="223">DS7</text>
<text x="359.4" y="225.7">Diag4</text>
</g>
<g font-size="2.4">
<text x="147.8" y="63.2" transform="rotate(-90 147.8 63.2)">10</text>
<text x="150.4" y="63.2" transform="rotate(-90 150.4 63.2)">31</text>
<text x="155.7" y="63.2" transform="rotate(-90 155.7 63.2)">61</text>
<text x="158.3" y="63.2" transform="rotate(-90 158.3 63.2)">80</text>
<text x="298.1" y="65.8" transform="rotate(-90 298.1 65.8)">8</text>
<text x="300.7" y="65.8" transform="rotate(-90 300.7 65.8)">24</text>
<text x="125.3" y="70">30</text>
<text x="131.6" y="71.4">RESET*</text>
<text x="166.2" y="71.4">PA7/AD7</text>
<text x="179.4" y="70">71</text>
<text x="124.3" y="75.3">100</text>
<text x="125.3" y="77.9">98</text>
<text x="131.6" y="76.6">AVCC</text>
<text x="149.1" y="72.2" transform="rotate(-90 149.1 72.2)">VCC</text>
<text x="151.7" y="72.2" transform="rotate(-90 151.7 72.2)">VCC</text>
<text x="157" y="72.2" transform="rotate(-90 157 72.2)">VCC</text>
<text x="159.6" y="72.2" transform="rotate(-90 159.6 72.2)">VCC</text>
<text x="166.2" y="74">PA6/AD6</text>
<text x="166.2" y="76.6">PA5/AD5</text>
<text x="179.4" y="72.7">72</text>
<text x="179.4" y="75.3">73</text>
<text x="179.4" y="77.9">74</text>
<text x="280.9" y="75.3">31</text>
<text x="280.9" y="77.9">30</text>
<text x="280.9" y="72.7">32</text>
<text x="287.2" y="76.6">A15</text>
<text x="287.2" y="74">A16</text>
<text x="299.4" y="74.8" transform="rotate(-90 299.4 74.8)">VCC</text>
<text x="302" y="74.8" transform="rotate(-90 302 74.8)">VCC</text>
<text x="308.6" y="74">CS*</text>
<text x="316.5" y="72.7">5</text>
<text x="125.3" y="80.6">99</text>
<text x="131.6" y="79.3">AREF</text>
<text x="131.6" y="81.9">AGND</text>
<text x="166.2" y="79.3">PA4/AD4</text>
<text x="166.2" y="81.9">PA3/AD3</text>
<text x="179.4" y="80.6">75</text>
<text x="179.4" y="83.2">76</text>
<text x="237.4" y="79" transform="rotate(-90 237.4 79)">20</text>
<text x="280.9" y="80.6">29</text>
<text x="280.9" y="83.2">21</text>
<text x="287.2" y="79.3">A14</text>
<text x="287.2" y="81.9">A13</text>
<text x="308.3" y="81.9">OE*</text>
<text x="316.5" y="80.6">28</text>
<text x="125.3" y="85.9">33</text>
<text x="125.3" y="88.5">34</text>
<text x="131.6" y="87.2">XTAL2</text>
<text x="131.6" y="89.8">XTAL1</text>
<text x="166.2" y="84.5">PA2/AD2</text>
<text x="166.2" y="87.2">PA1/AD1</text>
<text x="166.2" y="89.8">PA0/AD0</text>
<text x="179.4" y="85.9">77</text>
<text x="179.4" y="88.5">78</text>
<text x="221.5" y="85.9">1</text>
<text x="226.6" y="87.2">OE*</text>
<text x="238.7" y="88" transform="rotate(-90 238.7 88)">VCC</text>
<text x="280.9" y="85.9">20</text>
<text x="280.9" y="88.5">19</text>
<text x="287.2" y="84.5">A12</text>
<text x="287.2" y="87.2">A11</text>
<text x="287.2" y="89.8">A10</text>
<text x="307.8" y="89.8">WE*</text>
<text x="316.5" y="88.5">12</text>
<text x="125.3" y="93.8">42</text>
<text x="131.6" y="95.1">PL7</text>
<text x="149.6" y="95.1">OC0A/OC1C/PCINT7/PB7</text>
<text x="179.4" y="93.8">26</text>
<text x="220.2" y="91.1">11</text>
<text x="226.6" y="92.5">LE*</text>
<text x="280.9" y="91.1">18</text>
<text x="280.9" y="93.8">17</text>
<text x="287.2" y="92.5">A9</text>
<text x="287.2" y="95.1">A8</text>
<text x="100.3" y="100.1" transform="rotate(-90 100.3 100.1)">1</text>
<text x="125.3" y="101.7">39</text>
<text x="125.3" y="99">40</text>
<text x="125.3" y="96.4">41</text>
<text x="131.6" y="100.4">PL5/OC5C</text>
<text x="131.6" y="97.7">PL6</text>
<text x="156.2" y="100.4">OC1A/PCINT5/PB5</text>
<text x="156.4" y="97.7">OC1B/PCINT6/PB6</text>
<text x="179.4" y="101.7">23</text>
<text x="179.4" y="99">24</text>
<text x="179.4" y="96.4">25</text>
<text x="220.2" y="96.4">18</text>
<text x="220.2" y="99">17</text>
<text x="220.2" y="101.7">14</text>
<text x="226.6" y="97.7">D7</text>
<text x="226.6" y="100.4">D6</text>
<text x="246.3" y="97.7">Q7</text>
<text x="246.3" y="100.4">Q6</text>
<text x="253.2" y="96.4">19</text>
<text x="253.2" y="99">16</text>
<text x="253.2" y="101.7">15</text>
<text x="280.9" y="96.4">16</text>
<text x="280.9" y="99">15</text>
<text x="280.9" y="101.7">14</text>
<text x="287.2" y="97.7">A7</text>
<text x="287.2" y="100.4">A6</text>
<text x="309.6" y="97.7">D7</text>
<text x="309.6" y="100.4">D6</text>
<text x="316.5" y="96.4">27</text>
<text x="316.5" y="99">26</text>
<text x="316.5" y="101.7">23</text>
<text x="125.3" y="107">37</text>
<text x="125.3" y="104.3">38</text>
<text x="131.6" y="105.6">PL3/OC5A</text>
<text x="131.6" y="103">PL4/OC5B</text>
<text x="156.2" y="103">OC2A/PCINT4/PB4</text>
<text x="156.4" y="105.6">MISO/PCINT3/PB3</text>
<text x="179.4" y="107">21</text>
<text x="179.4" y="104.3">22</text>
<text x="220.2" y="104.3">13</text>
<text x="221.5" y="107">8</text>
<text x="226.6" y="103">D5</text>
<text x="226.6" y="105.6">D4</text>
<text x="246.3" y="103">Q5</text>
<text x="246.3" y="105.6">Q4</text>
<text x="253.2" y="104.3">12</text>
<text x="253.2" y="107">9</text>
<text x="280.9" y="104.3">13</text>
<text x="282.2" y="107">4</text>
<text x="287.2" y="103">A5</text>
<text x="287.2" y="105.6">A4</text>
<text x="309.6" y="103">D5</text>
<text x="309.6" y="105.6">D4</text>
<text x="316.5" y="104.3">22</text>
<text x="316.5" y="107">11</text>
<text x="100.3" y="108.1" transform="rotate(-90 100.3 108.1)">2</text>
<text x="125.3" y="112.2">35</text>
<text x="125.3" y="109.6">36</text>
<text x="131.6" y="113.6">PL0/ICP4</text>
<text x="131.6" y="110.9">PL1/ICP5</text>
<text x="131.6" y="108.3">PL2/T5</text>
<text x="156.4" y="108.3">MOSI/PCINT2/PB2</text>
<text x="157.7" y="110.9">SCK/PCINT1/PB1</text>
<text x="158.5" y="113.6">SS*/PCINT0/PB0</text>
<text x="179.4" y="109.6">20</text>
<text x="179.4" y="112.2">19</text>
<text x="221.5" y="109.6">7</text>
<text x="221.5" y="112.2">4</text>
<text x="226.6" y="108.3">D3</text>
<text x="226.6" y="110.9">D2</text>
<text x="226.6" y="113.6">D1</text>
<text x="246.3" y="108.3">Q3</text>
<text x="246.3" y="110.9">Q2</text>
<text x="246.3" y="113.6">Q1</text>
<text x="253.2" y="109.6">6</text>
<text x="253.2" y="112.2">5</text>
<text x="282.2" y="109.6">3</text>
<text x="282.2" y="112.2">2</text>
<text x="287.2" y="108.3">A3</text>
<text x="287.2" y="110.9">A2</text>
<text x="287.2" y="113.6">A1</text>
<text x="309.6" y="108.3">D3</text>
<text x="309.6" y="110.9">D2</text>
<text x="309.6" y="113.6">D1</text>
<text x="316.5" y="109.6">10</text>
<text x="316.5" y="112.2">7</text>
<text x="125.3" y="117.5">82</text>
<text x="131.6" y="118.8">PK7/ADC15/PCINT23</text>
<text x="166.7" y="118.8">PC7/A15</text>
<text x="179.4" y="117.5">60</text>
<text x="221.5" y="114.9">3</text>
<text x="226.6" y="116.2">D0</text>
<text x="238.7" y="118.9" transform="rotate(-90 238.7 118.9)">GND</text>
<text x="246.3" y="116.2">Q0</text>
<text x="253.2" y="114.9">2</text>
<text x="282.2" y="114.9">1</text>
<text x="287.2" y="116.2">A0</text>
<text x="299.4" y="118.9" transform="rotate(-90 299.4 118.9)">GND</text>
<text x="302" y="118.9" transform="rotate(-90 302 118.9)">GND</text>
<text x="309.6" y="116.2">D0</text>
<text x="316.5" y="114.9">6</text>
<text x="125.3" y="125.4">85</text>
<text x="125.3" y="122.8">84</text>
<text x="125.3" y="120.1">83</text>
<text x="131.6" y="124.1">PK5/ADC13/PCINT21</text>
<text x="131.6" y="121.5">PK6/ADC14/PCINT22</text>
<text x="166.7" y="124.1">PC5/A13</text>
<text x="166.7" y="121.5">PC6/A14</text>
<text x="179.4" y="125.4">57</text>
<text x="179.4" y="122.8">58</text>
<text x="179.4" y="120.1">59</text>
<text x="237.4" y="125.2" transform="rotate(-90 237.4 125.2)">10</text>
<text x="298.1" y="123.9" transform="rotate(-90 298.1 123.9)">9</text>
<text x="300.7" y="125.2" transform="rotate(-90 300.7 125.2)">25</text>
<text x="125.3" y="130.7">87</text>
<text x="125.3" y="128.1">86</text>
<text x="131.6" y="129.4">PK3/ADC11/PCINT19</text>
<text x="131.6" y="126.7">PK4/ADC12/PCINT20</text>
<text x="166.7" y="129.4">PC3/A11</text>
<text x="166.7" y="126.7">PC4/A12</text>
<text x="179.4" y="130.7">55</text>
<text x="179.4" y="128.1">56</text>
<text x="125.3" y="136">89</text>
<text x="125.3" y="133.3">88</text>
<text x="131.6" y="137.3">PK0/ADC8/PCINT16</text>
<text x="131.6" y="134.7">PK1/ADC9/PCINT17</text>
<text x="131.6" y="132">PK2/ADC10/PCINT18</text>
<text x="166.7" y="132">PC2/A10</text>
<text x="168" y="137.3">PC0/A8</text>
<text x="168" y="134.7">PC1/A9</text>
<text x="179.4" y="136">53</text>
<text x="179.4" y="133.3">54</text>
<text x="125.3" y="143.9">69</text>
<text x="125.3" y="141.2">79</text>
<text x="131.6" y="142.6">PJ7</text>
<text x="168" y="142.6">T0/PD7</text>
<text x="179.4" y="143.9">49</text>
<text x="179.4" y="141.2">50</text>
<text x="125.3" y="149.2">67</text>
<text x="125.3" y="146.5">68</text>
<text x="131.6" y="147.8">PJ5/PCINT14</text>
<text x="131.6" y="145.2">PJ6/PCINT15</text>
<text x="164.6" y="147.8">XCK1/PD5</text>
<text x="168" y="145.2">T1/PD6</text>
<text x="179.4" y="149.2">47</text>
<text x="179.4" y="146.5">48</text>
<text x="131.6" y="155.7">PJ2/XCK3/PCINT11</text>
<text x="131.6" y="153.1">PJ3/PCINT12</text>
<text x="131.6" y="150.5">PJ4/PCINT13</text>
<text x="158.8" y="155.7">RXD1/INT2/PD2</text>
<text x="159.1" y="153.1">TXD1/INT3/PD3</text>
<text x="165.9" y="150.5">ICP1/PD4</text>
<text x="179.4" y="154.4">45</text>
<text x="179.4" y="151.8">46</text>
<text x="131.6" y="161">PJ0/RXD3/PCINT9</text>
<text x="131.6" y="158.4">PJ1/TXD3/PCINT10</text>
<text x="155.9" y="158.4">I2C-SDA/INT1/PD1</text>
<text x="156.4" y="161">I2C/SCL/INT0/PD0</text>
<text x="179.4" y="157.1">44</text>
<text x="179.4" y="159.7">43</text>
<text x="125.3" y="167.6">18</text>
<text x="125.3" y="165">27</text>
<text x="131.6" y="166.3">PH7/T4</text>
<text x="153.5" y="166.3">CLKO/ICP3/INT7/PE7</text>
<text x="179.4" y="165">9</text>
<text x="179.4" y="167.6">8</text>
<text x="125.3" y="172.9">16</text>
<text x="125.3" y="170.3">17</text>
<text x="131.6" y="171.6">PH5/OC4C</text>
<text x="131.6" y="168.9">PH6/OC2B</text>
<text x="159.3" y="171.6">OC3C/INT5/PE5</text>
<text x="162.5" y="168.9">T3/INT6/PE6</text>
<text x="179.4" y="172.9">6</text>
<text x="179.4" y="170.3">7</text>
<text x="131.6" y="179.5">PH2/XCK2</text>
<text x="131.6" y="176.8">PH3/OC4A</text>
<text x="131.6" y="174.2">PH4/OC4B</text>
<text x="158.8" y="179.5">XCK0/AIN0/PE2</text>
<text x="158.8" y="176.8">OC3A/AIN1/PE3</text>
<text x="159.3" y="174.2">OC3B/INT4/PE4</text>
<text x="179.4" y="178.2">4</text>
<text x="179.4" y="175.5">5</text>
<text x="131.6" y="184.8">PH0/RXD2</text>
<text x="131.6" y="182.1">PH1/TXD2</text>
<text x="157.7" y="184.8">RXD0/PCIN6/PE0</text>
<text x="164.9" y="182.1">TXD0/PE1</text>
<text x="179.4" y="180.8">3</text>
<text x="179.4" y="183.5">2</text>
<text x="160.4" y="190">ADC7/TDI/PF7</text>
<text x="179.4" y="191.4">91</text>
<text x="179.4" y="188.7">90</text>
<text x="100.3" y="192.4" transform="rotate(-90 100.3 192.4)">1</text>
<text x="125.3" y="196.6">29</text>
<text x="126.6" y="194">1</text>
<text x="131.6" y="198">PG4/TOSC1</text>
<text x="131.6" y="195.3">PG5/OC0B</text>
<text x="159.6" y="198">ADC4/TCK/PF4</text>
<text x="159.6" y="195.3">ADC5/TMS/PF5</text>
<text x="159.6" y="192.7">ADC6/TDO/PF6</text>
<text x="179.4" y="196.6">93</text>
<text x="179.4" y="194">92</text>
<text x="100.3" y="200.4" transform="rotate(-90 100.3 200.4)">2</text>
<text x="125.3" y="201.9">70</text>
<text x="125.3" y="199.3">28</text>
<text x="131.6" y="203.2">PG2/ALE</text>
<text x="131.6" y="200.6">PG3/TOSC2</text>
<text x="164.9" y="203.2">ADC2/PF2</text>
<text x="164.9" y="200.6">ADC3/PF3</text>
<text x="179.4" y="201.9">95</text>
<text x="179.4" y="199.3">94</text>
<text x="125.3" y="207.2">51</text>
<text x="125.3" y="204.6">52</text>
<text x="131.6" y="208.5">PG0/WR*</text>
<text x="131.6" y="205.9">PG1/RD*</text>
<text x="164.9" y="208.5">ADC0/PF0</text>
<text x="164.9" y="205.9">ADC1/PF1</text>
<text x="179.4" y="207.2">97</text>
<text x="179.4" y="204.6">96</text>
<text x="149.1" y="211.2" transform="rotate(-90 149.1 211.2)">GND</text>
<text x="151.7" y="211.2" transform="rotate(-90 151.7 211.2)">GND</text>
<text x="157" y="211.2" transform="rotate(-90 157 211.2)">GND</text>
<text x="159.6" y="211.2" transform="rotate(-90 159.6 211.2)">GND</text>
<text x="147.8" y="217.5" transform="rotate(-90 147.8 217.5)">11</text>
<text x="150.4" y="217.5" transform="rotate(-90 150.4 217.5)">32</text>
<text x="155.7" y="217.5" transform="rotate(-90 155.7 217.5)">62</text>
<text x="158.3" y="217.5" transform="rotate(-90 158.3 217.5)">81</text>
<text x="318.3" y="270.5">Title</text>
<text x="318.3" y="278.4">Size</text>
<text x="331.5" y="278.4">Number</text>
<text x="384.2" y="278.4">Revision</text>
<text x="318.3" y="286.3">Date:</text>
<text x="319.6" y="282.4">A3</text>
<text x="330.2" y="286.3">09-Apr-07</text>
<text x="371" y="286.3">Sheet</text>
<text x="378.7" y="286.3">of</text>
<text x="318.3" y="288.9">File:</text>
<text x="330.2" y="288.9">C:\Documents and Settings\..\Microcontroller and Memory.SCHDOC</text>
<text x="371" y="288.9">Drawn By:</text>
</g>
</svg>
